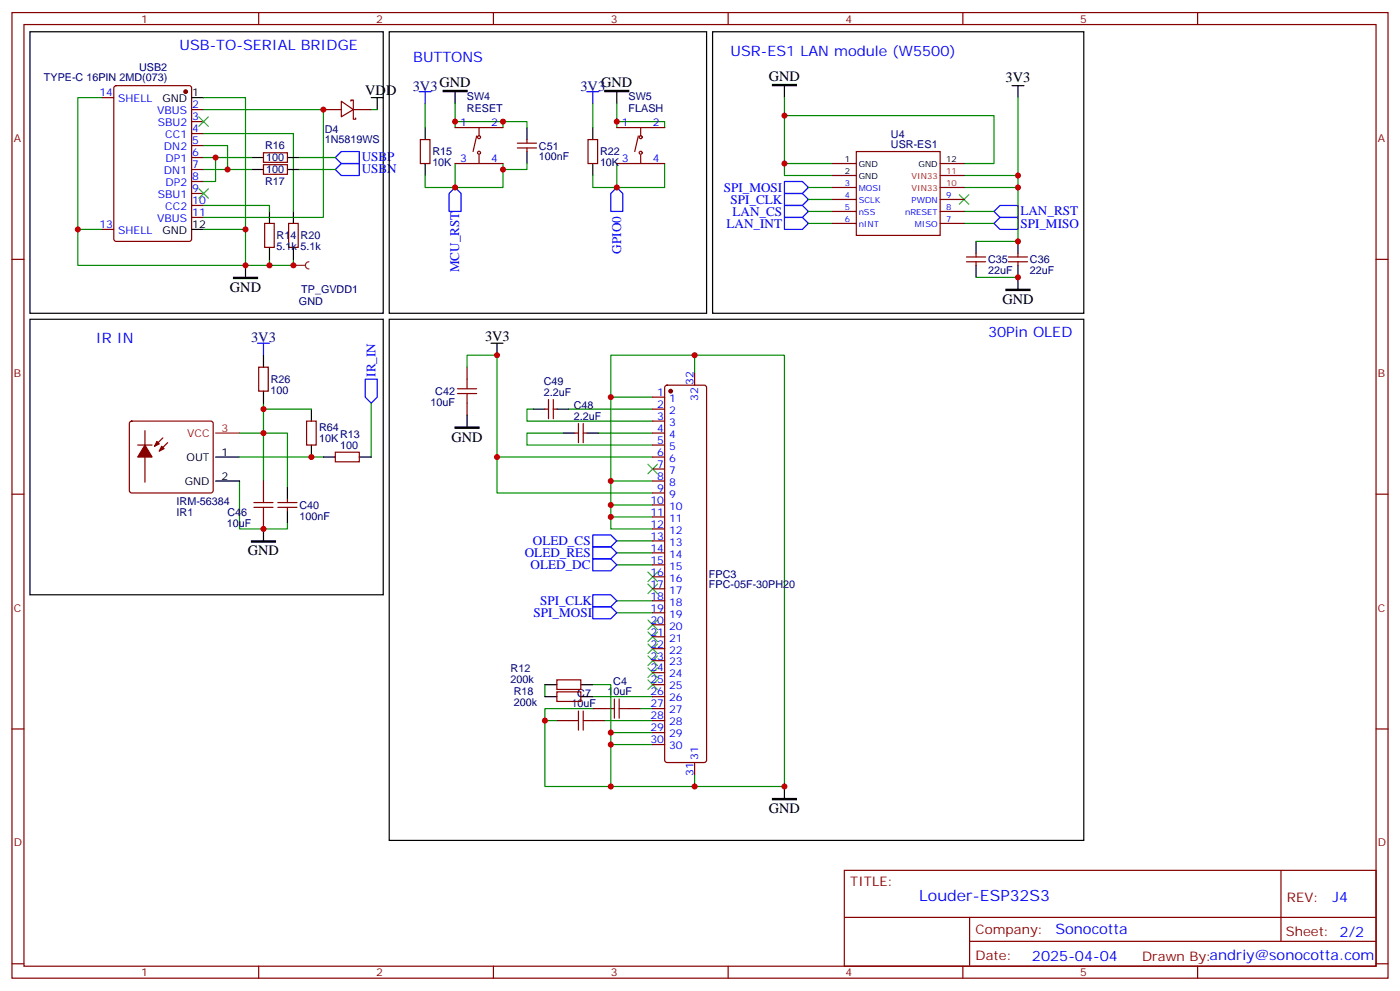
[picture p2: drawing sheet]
<svg xmlns="http://www.w3.org/2000/svg" width="412mm" height="292mm" viewBox="0 0 412 292" stroke-linecap="round" stroke-linejoin="round" font-family="sans-serif">
<g fill="none" stroke="#870000" stroke-width=".35">
<path d="M3.5 3.7h405.4v284.3h-405.4zM7.1 7.2h398.2v277.3h-398.2zM76.2 3.7v3.5M145.3 3.7v3.5M214.5 3.7v3.5M283.6 3.7v3.5M352.8 3.7v3.5M3.5 76.4h3.6M78 65.8h2.8v7h-2.8zM85 65.8h2.8v7h-2.8zM405.3 76.4h3.6M3.5 145.5h3.6"/>
<path d="M405.3 145.5h3.6M3.5 214.7h3.6M405.3 214.7h3.6M248.7 256.3h156.6v28.2h-156.6zM377.3 256.3v20.9M248.7 270.1h156.5M285.6 277.2h119.6M285.6 270.1v14.2M3.5 283.8h3.6M76.2 284.5v3.5M145.3 284.5v3.5M214.5 284.5v3.5"/>
<path d="M283.6 284.5v3.5M352.8 284.5v3.5M405.3 283.8h3.6"/>
</g>
<path d="M79.4 76.4v1.7h-7.1M86.4 76.4v1.7h-7M70.6 141.6v14.2h14.1v-1.8" fill="none" stroke="#008700" stroke-width=".35"/>
<path d="M79.4 62.3v3.5M79.4 72.8v3.6M86.4 62.3v3.5M86.4 72.8v3.6" fill="none" stroke="#000" stroke-width=".35"/>
<path d="M38.3 124.2l.5-.2h23.3l.5 .2 .2 .5v19.8l-.2 .5-.5 .2h-23.3l-.5-.3-.2-.4v-19.8z" fill="#fff" stroke="#870000" stroke-width=".35"/>
<g fill="none" stroke="#000" stroke-width=".35">
<path d="M8.8 9.3h104.1v83h-104.1zM114.7 9.3h93.4v83h-93.4zM209.9 9.3h109.4v83h-109.4zM56.4 28.8h3.6M125.2 37.6v3.5M134.1 27v3.5M155.2 37.6v3.5M174.6 37.6v3.5M181.7 27v3.5M231.1 25.2v3.6M298.1 25.2h3.5M299.9 25.2v3.6"/>
<path d="M125.2 48.2v3.5M155.2 44.6v3.6M174.6 48.2v3.5M56.4 67.6h3.6M72.3 78.1v3.6M287.5 71.1v3.5M287.5 78.1v3.6M299.9 71.1v3.5M299.9 78.1v7.1M8.8 94h104.1v81.2h-104.1zM77.6 104.6v3.5M77.6 115.2v3.5"/>
<path d="M63.5 134.6h7.1M91.7 120.5v3.5M91.7 131.1v3.5M95.2 134.6h3.6M105.8 134.6h3.6M63.5 141.6h7.1M77.6 155.8v3.5M84.7 143.4v3.5M84.7 150.5v3.5"/>
</g>
<path d="M63.5 127.5h7.1" fill="none" stroke="#f00" stroke-width=".35"/>
<g fill="#870000" stroke="#870000" stroke-width=".35">
<path d="M42.7 131.1l2.1 3.5h-4.2z"/>
<path d="M47.6 131.4l.7 .7-1.4 .7z"/>
<path d="M46.2 130l.7 .7-1.4 .7z"/>
<circle cx="54.7" cy="27" r=".53"/>
</g>
<g fill="none" stroke="#870000" stroke-width=".35">
<path d="M30 28.8h3.5M33.7 25.4l.5-.2h21.5l.7 .5v44.7l-.4 .6-21.8 .1-.6-.5-.1-44.7zM56.4 32.3h3.6M56.4 35.8h3.6M56.4 39.3h3.6M134.1 37.6h14.1M141.1 37.6v2.4M181.7 37.6h14.1M188.7 37.6v2.4M56.4 42.9h3.6M56.4 46.4h3.6M56.4 49.9h3.6"/>
<path d="M56.4 53.4h3.6M56.4 57h3.6M123.8 41.1h2.8v7.1h-2.8zM134.1 48.2h14.1M140.4 40l-1.1 4.6M141.1 45.7v2.5M152.4 43.6h5.6M152.4 42.2h5.6M155.2 41.1v1.1M155.2 43.6v1M173.2 41.1h2.8v7.1h-2.8zM181.7 48.2h14.1"/>
<path d="M188 40l-1 4.6M188.7 45.7v2.5M30 67.6h3.5M56.4 60.5h3.6M56.4 64h3.6M284.7 77.1h5.6M284.7 75.7h5.6M287.5 74.6v1.1M287.5 77.1v1M297 77.1h5.7M297 75.7h5.7M299.9 74.6v1.1"/>
<path d="M299.9 77.1v1M76.2 108.1h2.8v7.1h-2.8zM40.6 131.1h4.2M42.7 126.8v15.2M48 128.9l-2.5 2.5M49.4 130.4l-2.5 2.4M90.3 124h2.8v7.1h-2.8zM98.8 133.2h7v2.8h-7zM77.6 141.6v3.6M77.6 152.2v3.6M81.8 148h5.7M81.8 149.4h5.7"/>
<path d="M84.7 146.9v1.1M84.7 149.4v1.1"/>
<circle cx="141.1" cy="45" r=".44"/>
<circle cx="141.1" cy="40.4" r=".44"/>
<circle cx="188.7" cy="45" r=".44"/>
<circle cx="188.7" cy="40.4" r=".44"/>
</g>
<path d="M130.5 26.6h7.1v.4h-7.1zM178.2 26.6h7v.4h-7zM227.5 24.9h7.1v.3h-7.1zM68.8 81.7h7v.3h-7zM296.3 85.2h7.1v.3h-7.1zM74.1 159.3h7v.3h-7z" fill="#000" stroke="#000" stroke-width=".35"/>
<g fill="none" stroke="#008700" stroke-width=".35">
<path d="M30 28.8h-7.1v38.8h7.1M60 28.8h12.3v38.8M60 32.3h35.2v31.7h-35.2M60 39.3h26.4v23M125.2 30.5v7.1M134.1 35.8h14.1v1.8M134.1 30.5v7.1M148.2 35.8h7v1.8M174.6 30.5v7.1M181.7 35.8h14.1v1.8M181.7 30.5v7.1M231.1 28.8v19.4h14.1"/>
<path d="M231.1 34h61.7v14.2h-8.8M299.9 28.8v22.9h-15.9M60 46.4h3.5M60 49.9h7M125.2 51.7v3.5h8.9M134.1 48.2v7h14.1v-7M155.2 48.2v1.7h-7M174.6 51.7v3.5h7.1M181.7 48.2v7h14.1v-7M231.1 48.2v3.5h14.1M238.1 55.2h7.1M238.1 58.7h7.1"/>
<path d="M299.9 51.7v3.5h-15.9M299.9 55.2v15.9h-12.4M22.9 67.6v10.5h49.4v-10.5h-12.3M60 60.5h19.4v1.8M238.1 62.3h7.1M238.1 65.8h7.1M284 62.3h8.8M284 65.8h8.8M287.5 81.7h12.4M77.6 118.7v22.9M109.4 118.7v15.9M70.6 127.5h14.1v15.9"/>
<path d="M70.6 134.6h24.6M77.6 120.5h14.1"/>
</g>
<path d="M74.8 149.4h5.6M74.8 148h5.6M77.6 145.2v2.8M77.6 149.4v2.8" fill="none" stroke="#a10000" stroke-width=".35"/>
<g fill="none" stroke="#00f" stroke-width=".35">
<path d="M123.5 27h3.5M125.2 27v3.5M172.9 27h3.5M174.6 27v3.5M98.8 46.4l1.7-1.8h5.3v3.6h-5.3zM98.8 49.9l1.7-1.7h5.3v3.5h-5.3zM134.1 55.2l1.7 1.8v5.3h-3.5v-5.3zM181.7 55.2l1.7 1.8v5.3h-3.5v-5.3zM231.1 53.4h5.3l1.7 1.8-1.7 1.8h-5.3zM231.1 57h5.3l1.7 1.7-1.7 1.8h-5.3zM231.1 60.5h5.3l1.7 1.8-1.7 1.7h-5.3zM231.1 64h5.3l1.7 1.8-1.7 1.8h-5.3z"/>
<path d="M292.8 65.8l1.8-1.8h5.3v3.6h-5.3zM294.6 60.5h5.3v3.5h-5.3l-1.8-1.7zM75.8 101.1h3.6M77.6 101.1v3.5M107.6 111.7h3.5v5.2l-1.7 1.8-1.8-1.8z"/>
</g>
<path d="M58.6 34.4l2.8 2.8M61.4 34.4l-2.8 2.8M58.6 55.6l2.8 2.8M61.4 55.6l-2.8 2.8M282.6 57.3l2.8 2.8M285.4 57.3l-2.8 2.8" fill="none" stroke="#3c3" stroke-width=".35"/>
<path d="M86.4 78.1h3.6M91 77.1a1.06 1.06 0 0 0-1 1 1.06 1.06 0 0 0 1 1.1" fill="none" stroke="#8c2424" stroke-width=".35"/>
<circle cx="86.4" cy="78.1" r=".18" fill="#8c2424"/>
<g fill="none" stroke="#000" stroke-width=".35">
<path d="M109.4 28.8h3.5M111.1 28.8v3.5M74.1 46.4h3.5M74.1 49.9h3.5M84.7 46.4h3.5M84.7 49.9h3.5M114.7 94h204.6v153.5h-204.6zM144.6 101.1h3.6M146.4 101.1v3.5M137.6 122.2v3.6M157 120.5h3.5M164 120.5h3.6"/>
<path d="M165.8 127.5h3.5M172.9 127.5h3.5M160.5 201.6h3.5M160.5 205.1h3.5M171.1 201.6h3.5M171.1 205.1h3.5M231.1 231.6v3.5"/>
</g>
<g fill="none" stroke="#870000" stroke-width=".35">
<path d="M95.2 32.3h5.3M100.5 29.8l3.6 2.5-3.6 2.1zM103.4 29.8v-.3h.7v2.8M104.1 32.3v2.8h.7v-.4M104.1 32.3h5.3M77.6 45h7.1v2.8h-7.1zM77.6 48.5h7.1v2.8h-7.1zM245.2 48.2h7M245.2 51.7h7M245.2 55.2h7M245.2 58.7h7M252.2 44.6h24.7v24.7h-24.7z"/>
<path d="M276.9 48.2h7.1M276.9 51.7h7.1M276.9 55.2h7.1M276.9 58.7h7.1M245.2 62.3h7M245.2 65.8h7M276.9 62.3h7.1M276.9 65.8h7.1M137.6 108.1v3.6M137.6 118.7v3.5M161.6 117.7v5.6M163 117.7v5.6"/>
<path d="M192.3 116.9h3.5M196 113.6l.5-.2h10.9l.5 .2 .2 .5v109.7l-.2 .5-.5 .2h-10.9l-.5-.2-.2-.5v-109.7zM204.6 109.9v3.5M160.5 120.5h1.1M163 120.5h1M169.3 127.5h1.1M170.4 124.7v5.7M171.8 124.7v5.7M171.8 127.5h1.1M192.3 127.5h3.5M192.3 120.5h3.5M192.3 124h3.5"/>
<path d="M192.3 131.1h3.5M192.3 134.6h3.5M192.3 138.1h3.5M192.3 141.6h3.5M192.3 145.2h3.5M192.3 148.7h3.5M192.3 152.2h3.5M192.3 155.8h3.5M192.3 159.3h3.5M192.3 162.8h3.5M192.3 166.3h3.5M192.3 169.9h3.5"/>
<path d="M192.3 173.4h3.5M192.3 176.9h3.5M192.3 180.4h3.5M192.3 184h3.5M192.3 187.5h3.5M192.3 191h3.5M192.3 194.6h3.5M192.3 198.1h3.5M164 200.2h7.1v2.8h-7.1zM164 203.7h7.1v2.9h-7.1zM164 212.2h3.6M174.6 208.7h3.6"/>
<path d="M174.6 212.2h3.6M185.2 208.7h3.5M192.3 208.7h3.5M192.3 212.2h3.5M192.3 201.6h3.5M192.3 205.1h3.5M192.3 215.7h3.5M192.3 219.3h3.5M204.6 224.5v3.6"/>
</g>
<g fill="none" stroke="#008700" stroke-width=".35">
<path d="M109.4 32.3h1.7M60 42.9h7v7h7.1M74.1 46.4h-10.6v7h-3.5M88.2 46.4h10.6M88.2 49.9h10.6M137.6 108.1v-3.5h8.8v30h45.9M179.9 116.9v24.7h12.4M204.6 109.9v-5.3h-24.7v12.3h12.4M204.6 104.6h26.5v127h-26.5v-3.5M146.4 134.6v10.6h45.9M157 120.5h-1.8v3.5h37.1M165.8 127.5h-10.6v3.6h37.1"/>
<path d="M167.6 120.5h24.7M176.4 127.5h15.9M179.9 152.2v3.6h12.4M179.9 148.7v3.5h12.4M179.9 141.6v7.1h12.4M181.7 159.3h10.6M181.7 176.9h10.6M181.7 166.3h10.6M181.7 162.8h10.6M181.7 180.4h10.6M160.5 201.6v3.5M164 212.2h-3.5v19.4h19.4"/>
<path d="M174.6 201.6h5.3v14.1M174.6 208.7h-14.1v3.5M174.6 205.1h17.7M178.2 212.2h14.1M188.7 208.7h3.6M192.3 215.7h-12.4v3.6M192.3 219.3h-12.4v12.3h24.7"/>
</g>
<path d="M134.8 115.9h5.6M134.8 114.5h5.6M137.6 111.7v2.8M137.6 115.9v2.8M167.6 212.2h2.8M170.4 209.4v5.6M171.8 212.2h2.8M171.8 209.4v5.6M178.2 208.7h2.8M181 205.8v5.7M182.4 208.7h2.8M182.4 205.8v5.7" fill="none" stroke="#a10000" stroke-width=".35"/>
<g fill="none" stroke="#3c3" stroke-width=".35">
<path d="M190.9 136.7l2.8 2.8M193.7 136.7l-2.8 2.8M190.9 172l2.8 2.8M190.9 168.5l2.8 2.8M193.7 172l-2.8 2.8M193.7 168.5l-2.8 2.8M190.9 189.6l2.8 2.8M190.9 193.1l2.8 2.9M190.9 196.7l2.8 2.8M190.9 186.1l2.8 2.8M190.9 182.6l2.8 2.8M193.7 189.6l-2.8 2.8"/>
<path d="M193.7 193.1l-2.8 2.9M193.7 196.7l-2.8 2.8M193.7 186.1l-2.8 2.8M193.7 182.6l-2.8 2.8M190.9 200.2l2.8 2.8M193.7 200.2l-2.8 2.8"/>
</g>
<path d="M174.6 157.5h5.3l1.8 1.8-1.8 1.7h-5.3zM174.6 178.7h5.3l1.8 1.7-1.8 1.8h-5.3zM174.6 175.2h5.3l1.8 1.7-1.8 1.8h-5.3zM174.6 164.6h5.3l1.8 1.7-1.8 1.8h-5.3zM174.6 161h5.3l1.8 1.8-1.8 1.8h-5.3z" fill="none" stroke="#00f" stroke-width=".35"/>
<path d="M134.1 125.8h7v.3h-7zM227.5 235.1h7.1v.4h-7.1z" fill="#000" stroke="#000" stroke-width=".35"/>
<circle cx="197.6" cy="115.2" r=".53" fill="#870000" stroke="#870000" stroke-width=".35"/>
<g fill="#c00">
<circle cx="79.4" cy="78.1" r=".88"/>
<circle cx="77.6" cy="155.8" r=".88"/>
<circle cx="77.6" cy="127.5" r=".88"/>
<circle cx="91.7" cy="134.6" r=".88"/>
<circle cx="77.6" cy="120.5" r=".88"/>
<circle cx="22.9" cy="67.6" r=".88"/>
<circle cx="72.3" cy="78.1" r=".88"/>
<circle cx="72.3" cy="67.6" r=".88"/>
<circle cx="63.5" cy="46.4" r=".88"/>
<circle cx="67" cy="49.9" r=".88"/>
<circle cx="181.7" cy="55.2" r=".88"/>
<circle cx="134.1" cy="55.2" r=".88"/>
<circle cx="181.7" cy="35.8" r=".88"/>
<circle cx="134.1" cy="35.8" r=".88"/>
<circle cx="148.2" cy="35.8" r=".88"/>
<circle cx="148.2" cy="49.9" r=".88"/>
<circle cx="231.1" cy="48.2" r=".88"/>
<circle cx="231.1" cy="34" r=".88"/>
<circle cx="299.9" cy="51.7" r=".88"/>
<circle cx="299.9" cy="55.2" r=".88"/>
<circle cx="299.9" cy="71.1" r=".88"/>
<circle cx="299.9" cy="81.7" r=".88"/>
<circle cx="86.4" cy="78.1" r=".88"/>
<circle cx="95.3" cy="32.3" r=".88"/>
<circle cx="179.9" cy="215.7" r=".88"/>
<circle cx="160.5" cy="212.2" r=".88"/>
<circle cx="179.9" cy="231.6" r=".88"/>
<circle cx="179.9" cy="219.3" r=".88"/>
<circle cx="179.9" cy="152.2" r=".88"/>
<circle cx="179.9" cy="148.7" r=".88"/>
<circle cx="179.9" cy="141.6" r=".88"/>
<circle cx="179.9" cy="116.9" r=".88"/>
<circle cx="146.4" cy="134.6" r=".88"/>
<circle cx="204.6" cy="231.6" r=".88"/>
<circle cx="231.1" cy="231.6" r=".88"/>
<circle cx="204.6" cy="104.6" r=".88"/>
<circle cx="146.4" cy="104.6" r=".88"/>
</g>
<text font-size="4.6" fill="#00f" x="270.8" y="265.3">Louder-ESP32S3</text>
<g font-size="4.2" fill="#00f">
<text x="52.9" y="14.6">USB-TO-SERIAL BRIDGE</text>
<text x="215.2" y="16.4">USR-ES1 LAN module (W5500)</text>
<text x="121.7" y="18.2">BUTTONS</text>
<text x="28.2" y="101.1">IR IN</text>
<text x="291" y="99.3">30Pin OLED</text>
<text x="392.5" y="265.6">J4</text>
<text x="310.9" y="275.1">Sonocotta</text>
<text x="304" y="282.9">2025-04-04</text>
</g>
<g font-size="4.2">
<text x="226.5" y="23.8">GND</text>
<text x="107.6" y="28">VDD</text>
<text x="129.5" y="25.5">GND</text>
<text x="177.1" y="25.5">GND</text>
<text x="296.2" y="24.1">3V3</text>
<text x="67.7" y="86">GND</text>
<text x="295.3" y="89.5">GND</text>
<text x="142.9" y="100.4">3V3</text>
<text x="133" y="130.1">GND</text>
<text x="73" y="163.5">GND</text>
<text x="226.5" y="239.4">GND</text>
</g>
<g font-size="4.2" fill="#000080">
<text x="121.6" y="26.7">3V3</text>
<text x="171" y="26.7">3V3</text>
<text x="74" y="100.7">3V3</text>
</g>
<g font-size="3.9" fill="#00f">
<text x="106.5" y="47.5">USBP</text>
<text x="106.5" y="51.1">USBN</text>
<text x="213.2" y="56.5">SPI_MOSI</text>
<text x="215.2" y="60">SPI_CLK</text>
<text x="215.8" y="63.5">LAN_CS</text>
<text x="300.6" y="63.5">LAN_RST</text>
<text x="214" y="67.1">LAN_INT</text>
<text x="300.6" y="67">SPI_MISO</text>
<text x="183" y="74.7" transform="rotate(-90 183 74.7)">GPIO0</text>
<text x="135.3" y="80.2" transform="rotate(-90 135.3 80.2)">MCU_RST</text>
<text x="110.6" y="110.9" transform="rotate(-90 110.6 110.9)">IR_IN</text>
<text x="157" y="160.5">OLED_CS</text>
<text x="154.6" y="164.1">OLED_RES</text>
<text x="156.3" y="167.6">OLED_DC</text>
<text x="159.1" y="178.2">SPI_CLK</text>
<text x="157.2" y="181.8">SPI_MOSI</text>
</g>
<g font-size="3.9" fill="#800">
<text x="250.5" y="260.9">TITLE:</text>
<text x="379.1" y="265.6">REV:</text>
<text x="287.4" y="275.1">Company:</text>
<text x="378.7" y="275.7">Sheet: 2/2</text>
<text x="287.4" y="282.8">Date:</text>
<text x="336.4" y="282.8">Drawn By:andriy@sonocotta.com</text>
</g>
<g font-size="3.2" fill="#800">
<text x="41.6" y="6.7">1</text>
<text x="110.8" y="6.7">2</text>
<text x="179.9" y="6.7">3</text>
<text x="249.1" y="6.7">4</text>
<text x="318.2" y="6.7">5</text>
<text x="4.1" y="41.8">A</text>
<text x="405.9" y="41.8">A</text>
<text x="4.1" y="110.9">B</text>
<text x="405.9" y="110.9">B</text>
<text x="4.1" y="180.1">C</text>
<text x="405.9" y="180.1">C</text>
<text x="4.1" y="249.2">D</text>
<text x="405.9" y="249.2">D</text>
<text x="41.6" y="287.5">1</text>
<text x="110.8" y="287.5">2</text>
<text x="179.9" y="287.5">3</text>
<text x="249.1" y="287.5">4</text>
<text x="318.2" y="287.5">5</text>
</g>
<g font-size="3.2" fill="#000080">
<text x="12.9" y="24">TYPE-C 16PIN 2MD(073)</text>
<text x="41" y="20.8">USB2</text>
<text x="137.5" y="29.6">SW4</text>
<text x="185.2" y="29.6">SW5</text>
<text x="137.5" y="32.9">RESET</text>
<text x="185.2" y="32.9">FLASH</text>
<text x="95.7" y="39.1">D4</text>
<text x="262.5" y="40.6">U4</text>
<text x="78.1" y="44">R16</text>
<text x="78.4" y="47.5">100</text>
<text x="95.7" y="42.2">1N5819WS</text>
<text x="127.4" y="45.8">R15</text>
<text x="158.7" y="47.2">100nF</text>
<text x="158.8" y="44">C51</text>
<text x="176.7" y="45.8">R22</text>
<text x="262.5" y="43.6">USR-ES1</text>
<text x="78.4" y="51.1">100</text>
<text x="127.4" y="48.9">10K</text>
<text x="176.7" y="48.9">10K</text>
<text x="78.1" y="54.6">R17</text>
<text x="81.5" y="70.5">R14</text>
<text x="88.5" y="70.5">R20</text>
<text x="81.5" y="73.7">5.1k 5.1k</text>
<text x="291" y="77.5">C35</text>
<text x="303.4" y="77.5">C36</text>
<text x="291" y="80.7">22uF</text>
<text x="303.4" y="80.7">22uF</text>
<text x="88.1" y="89.8">GND</text>
<text x="88.8" y="86.3">TP_GVDD1</text>
<text x="79.7" y="112.7">R26</text>
<text x="160.2" y="113.4">C49</text>
<text x="79.7" y="115.9">100</text>
<text x="126.8" y="119.5">10uF</text>
<text x="128.2" y="116.3">C42</text>
<text x="160.2" y="116.6">2.2uF</text>
<text x="169" y="123.6">2.2uF</text>
<text x="169" y="120.5">C48</text>
<text x="94" y="130.1">10K</text>
<text x="94" y="126.9">R64</text>
<text x="100.2" y="128.9">R13</text>
<text x="100.2" y="132.1">100</text>
<text x="52" y="148.7">IRM-56384</text>
<text x="88.2" y="149.8">C40</text>
<text x="52" y="151.9">IR1</text>
<text x="66.8" y="155.2">10uF</text>
<text x="67" y="151.9">C46</text>
<text x="88.2" y="153.1">100nF</text>
<text x="208.8" y="173.1">FPC-05F-30PH20</text>
<text x="208.8" y="170.2">FPC3</text>
<text x="150.4" y="197.8">R12</text>
<text x="150.4" y="201">200k</text>
<text x="180.6" y="201.6">C4</text>
<text x="151.4" y="207.8">200k</text>
<text x="151.4" y="204.6">R18</text>
<text x="168.3" y="208.3">10uF</text>
<text x="170.1" y="205.1">C7</text>
<text x="178.9" y="204.8">10uF</text>
</g>
<g font-size="3.2" fill="#00f">
<text x="29.3" y="28.4">14</text>
<text x="34.8" y="30.2">SHELL</text>
<text x="46.3" y="33.7">VBUS</text>
<text x="56.6" y="31.9">2</text>
<text x="56.6" y="35.5">3</text>
<text x="46.5" y="37.2">SBU2</text>
<text x="48.7" y="40.7">CC1</text>
<text x="56.6" y="39">4</text>
<text x="135.6" y="37.2">1</text>
<text x="144.6" y="37.2">2</text>
<text x="183.2" y="37.2">1</text>
<text x="192.3" y="37.2">2</text>
<text x="48.3" y="44.3">DN2</text>
<text x="48.8" y="47.8">DP1</text>
<text x="56.6" y="42.5">5</text>
<text x="56.6" y="46">6</text>
<text x="135.6" y="47.8">3</text>
<text x="144.6" y="47.8">4</text>
<text x="183.2" y="47.8">3</text>
<text x="192.3" y="47.8">4</text>
<text x="48.3" y="51.3">DN1</text>
<text x="56.6" y="49.6">7</text>
<text x="56.6" y="53.1">8</text>
<text x="46.5" y="58.4">SBU1</text>
<text x="48.8" y="54.9">DP2</text>
<text x="56.6" y="56.6">9</text>
<text x="46.3" y="65.4">VBUS</text>
<text x="48.7" y="61.9">CC2</text>
<text x="56.6" y="60.1">10</text>
<text x="56.6" y="63.7">11</text>
<text x="29.3" y="67.2">13</text>
<text x="34.8" y="69">SHELL</text>
<text x="204.3" y="113.4" transform="rotate(-90 204.3 113.4)">32</text>
<text x="193.6" y="116.6">1</text>
<text x="197.1" y="118.4">1</text>
<text x="205.7" y="118.2" transform="rotate(-90 205.7 118.2)">32</text>
<text x="193.6" y="120.1">2</text>
<text x="193.6" y="123.6">3</text>
<text x="197.1" y="121.9">2</text>
<text x="197.1" y="125.4">3</text>
<text x="193.6" y="127.2">4</text>
<text x="193.6" y="130.7">5</text>
<text x="197.1" y="128.9">4</text>
<text x="193.6" y="134.2">6</text>
<text x="193.6" y="137.8">7</text>
<text x="197.1" y="132.5">5</text>
<text x="197.1" y="136">6</text>
<text x="193.6" y="141.3">8</text>
<text x="197.1" y="139.5">7</text>
<text x="197.1" y="143.1">8</text>
<text x="191.6" y="148.3">10</text>
<text x="193.6" y="144.8">9</text>
<text x="197.1" y="146.6">9</text>
<text x="191.6" y="151.9">11</text>
<text x="191.6" y="155.4">12</text>
<text x="197.1" y="150.1">10</text>
<text x="197.1" y="153.6">11</text>
<text x="191.6" y="158.9">13</text>
<text x="197.1" y="157.2">12</text>
<text x="197.1" y="160.7">13</text>
<text x="191.6" y="162.5">14</text>
<text x="191.6" y="166">15</text>
<text x="197.1" y="164.2">14</text>
<text x="197.1" y="167.7">15</text>
<text x="191.6" y="169.5">16</text>
<text x="191.6" y="173">17</text>
<text x="197.1" y="171.3">16</text>
<text x="191.6" y="176.6">18</text>
<text x="197.1" y="174.8">17</text>
<text x="197.1" y="178.3">18</text>
<text x="191.6" y="180.1">19</text>
<text x="191.6" y="183.6">20</text>
<text x="197.1" y="181.9">19</text>
<text x="197.1" y="185.4">20</text>
<text x="191.6" y="187.1">21</text>
<text x="191.6" y="190.7">22</text>
<text x="197.1" y="188.9">21</text>
<text x="191.6" y="194.2">23</text>
<text x="191.6" y="197.7">24</text>
<text x="197.1" y="192.4">22</text>
<text x="197.1" y="196">23</text>
<text x="191.6" y="201.3">25</text>
<text x="197.1" y="199.5">24</text>
<text x="197.1" y="203">25</text>
<text x="191.6" y="204.8">26</text>
<text x="191.6" y="208.3">27</text>
<text x="197.1" y="206.6">26</text>
<text x="191.6" y="211.8">28</text>
<text x="191.6" y="215.4">29</text>
<text x="197.1" y="210.1">27</text>
<text x="197.1" y="213.6">28</text>
<text x="191.6" y="218.9">30</text>
<text x="197.1" y="217.1">29</text>
<text x="197.1" y="220.7">30</text>
<text x="205.7" y="223.8" transform="rotate(-90 205.7 223.8)">31</text>
<text x="204.3" y="228.6" transform="rotate(-90 204.3 228.6)">31</text>
</g>
<g font-size="3.2">
<text x="56.6" y="28.4">1</text>
<text x="47.9" y="30.2">GND</text>
<text x="47.9" y="69">GND</text>
<text x="56.6" y="67.2">12</text>
<text x="55" y="135.6">OUT</text>
<text x="65.3" y="134.2">1</text>
<text x="54.5" y="142.7">GND</text>
<text x="65.3" y="141.3">2</text>
</g>
<g font-size="3.2" fill="#f00">
<text x="55.1" y="128.6">VCC</text>
<text x="65.3" y="127.2">3</text>
</g>
<g font-size="2.5">
<text x="248.9" y="47.8">1</text>
<text x="278.7" y="47.8">12</text>
<text x="248.9" y="51.3">2</text>
<text x="252.9" y="49.2">GND</text>
<text x="252.9" y="52.7">GND</text>
<text x="270.6" y="49.2">GND</text>
</g>
<g font-size="2.5" fill="#f00">
<text x="268.5" y="52.7">VIN33</text>
<text x="278.7" y="51.3">11</text>
<text x="268.5" y="56.3">VIN33</text>
<text x="278.7" y="54.9">10</text>
</g>
<g font-size="2.5" fill="#00f">
<text x="248.9" y="54.9">3</text>
<text x="248.9" y="58.4">4</text>
<text x="252.9" y="56.3">MOSI</text>
<text x="252.9" y="59.8">SCLK</text>
<text x="268.5" y="59.8">PWDN</text>
<text x="278.7" y="58.4">9</text>
<text x="248.9" y="61.9">5</text>
<text x="248.9" y="65.4">6</text>
<text x="252.9" y="63.3">nSS</text>
<text x="266.6" y="63.3">nRESET</text>
<text x="278.7" y="65.4">7</text>
<text x="278.7" y="61.9">8</text>
<text x="252.9" y="66.9">nINT</text>
<text x="269.5" y="66.9">MISO</text>
</g>
</svg>
